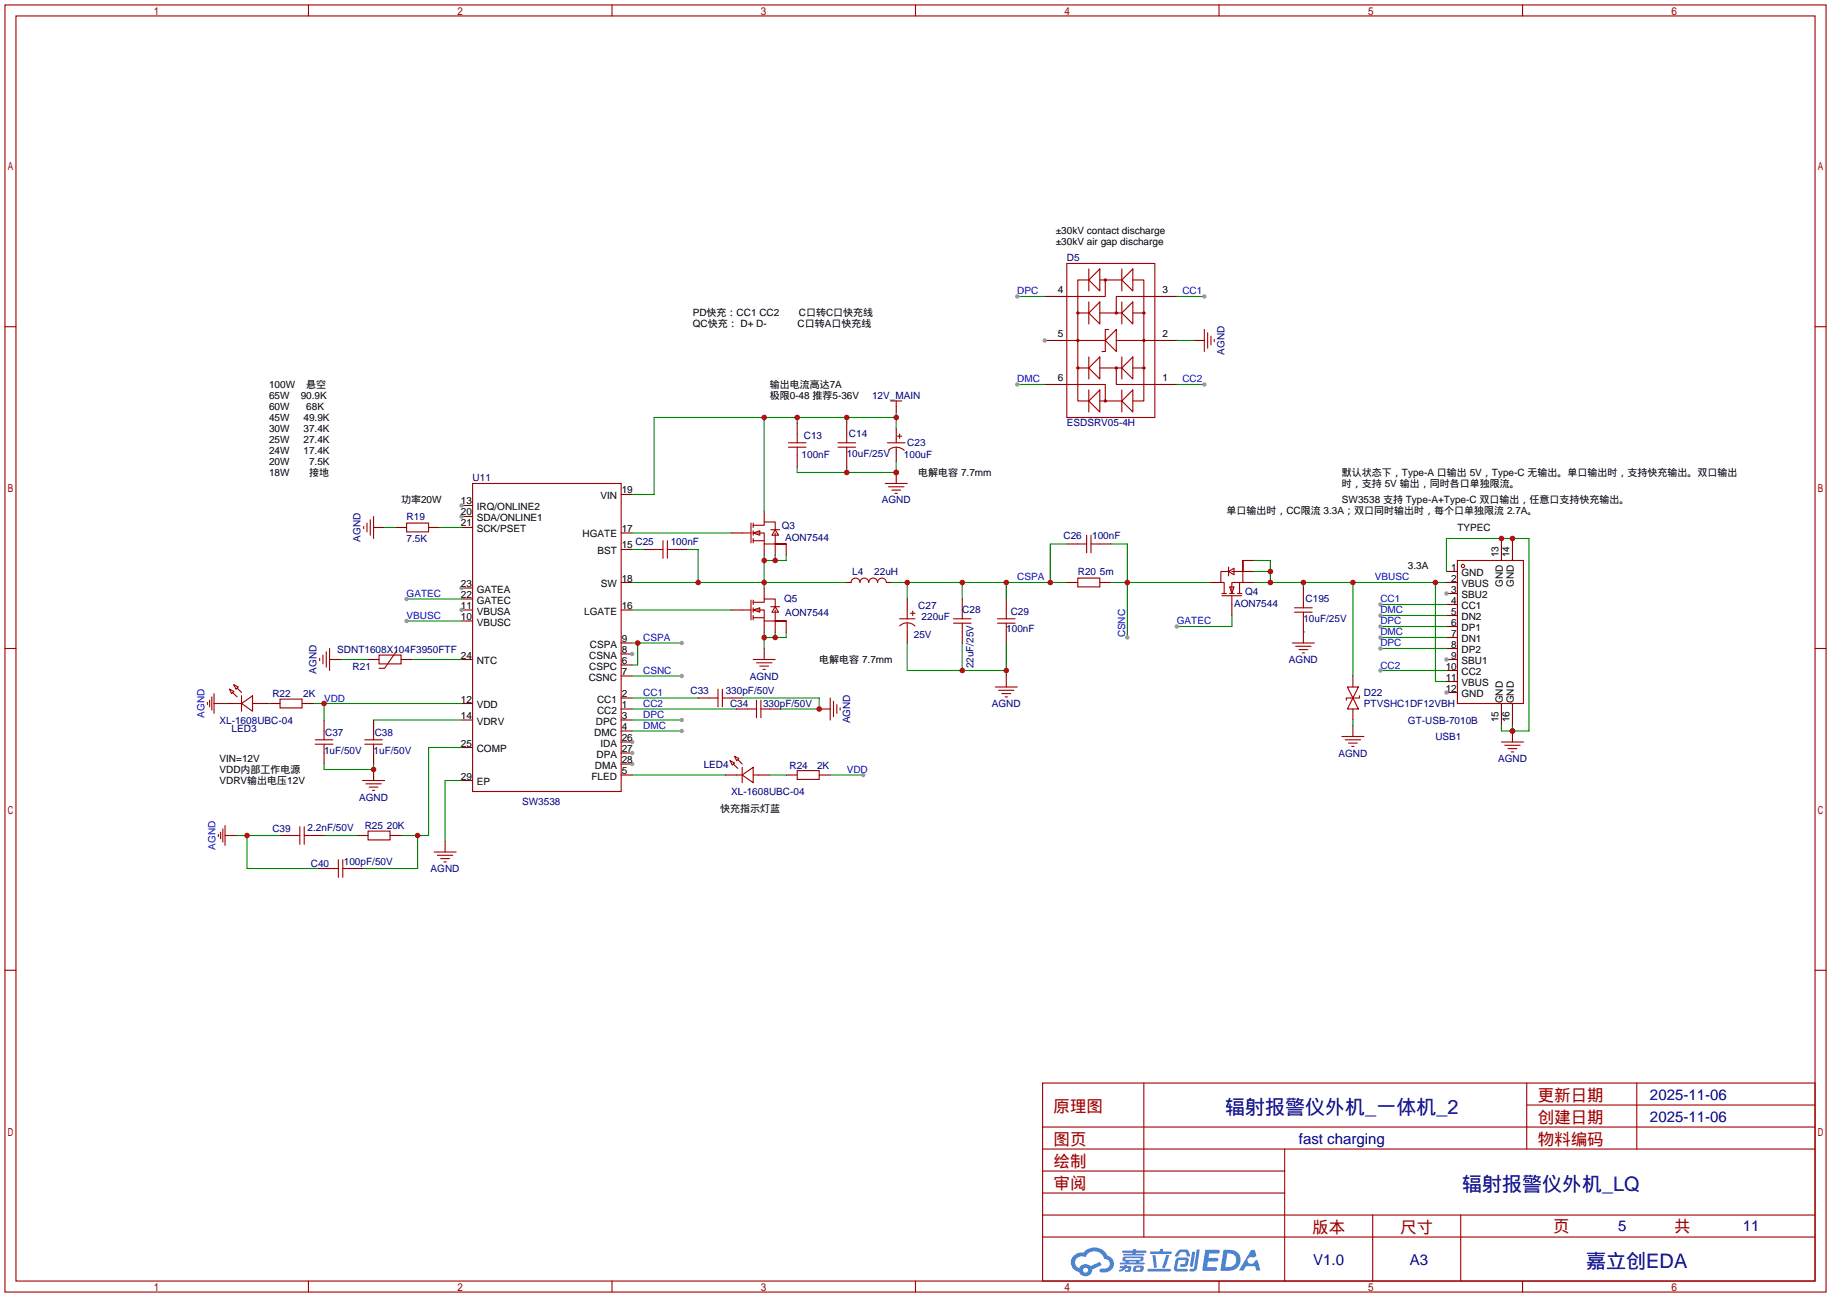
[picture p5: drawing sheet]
<svg xmlns="http://www.w3.org/2000/svg" width="423mm" height="299mm" viewBox="0 0 423 299" stroke-linecap="round" stroke-linejoin="round" font-family="sans-serif">
<g fill="none" stroke="#a10000" stroke-width=".25">
<path d="M1.1 1.1h420.4v297.2h-420.4zM3.7 3.7h415.3v292.1h-415.3zM71.2 1.1v2.6M141.3 1.1v2.6M211.3 1.1v2.6M281.4 1.1v2.6M351.5 1.1v2.6M1.1 75.4h2.6M419 75.4h2.5M1.1 149.7h2.6M419 149.7h2.5M1.1 224h2.6"/>
<path d="M419 224h2.5M240.7 250.1h178.3v45.7h-178.3zM264 250.1v35.5M352.4 250.1v15.2M352.4 255.1h66.6M377.8 250.1v15.2M240.7 270.4h55.8M240.7 265.3h178.3M240.7 275.5h55.8M240.7 260.2h178.3M296.5 265.3v30.5M71.2 295.8v2.5"/>
<path d="M141.3 295.8v2.5M211.3 295.8v2.5M240.7 285.6h178.3M240.7 280.5h178.3M281.4 295.8v2.5M316.9 280.5v15.3M337.2 280.5v15.3M351.5 295.8v2.5"/>
</g>
<g fill="#5487ff">
<path d="M278.2 288.5h2.7a.48 .48 0 0 1 .7 .5 .48 .48 0 0 1-.7 .4h-1.8l-.1 1h1.8a.43 .43 0 0 1 .4 .5 .43 .43 0 0 1-.4 .4h-2l-.2 1.3h1.7a.45 .45 0 0 1 .6 .2 .45 .45 0 0 1-.1 .6h-3.3z"/>
<path d="M288.8 288.6h.8l.4 1.4-.7 .4a.84 .84 0 0 0-1.2 .2 .84 .84 0 0 0 .3 1.2 .84 .84 0 0 0 1.2-.4l.1-.3 .6-.3 .7 2.6h-1l-.3-1h-2.1l-.6 1h-1z"/>
<path d="M275.2 289h.7l-.5 3.2a.36 .36 0 0 1-.4 .3 .36 .36 0 0 1-.3-.3z"/>
<path d="M276.2 288.5h.7l-.6 4.3a1.13 1.13 0 0 1-1.7 .6l.1-.4 .8-.1 .1-.1z"/>
<path d="M271.9 288.8l.6-.3h1.1a.77 .77 0 0 1 .8 .5l.3 1-.1 .1h-.6l-.3-.9-.2-.1h-1l-.7 1h-.6z"/>
<path d="M271.5 290.7l.5-.4h1.7a.81 .81 0 0 1 .7 .5 .81 .81 0 0 1-.2 .9 .81 .81 0 0 1-.9 .8h-.6a.32 .32 0 0 1-.3-.4 .32 .32 0 0 1 .3-.2l.8-.1 .2-.8h-1.7l-.3 1.9 2.2 .1a.32 .32 0 0 1 .3 .3 .32 .32 0 0 1-.4 .3h-2.2l-.5-.3-.1-.5z"/>
<path d="M264.9 293h5.1a.33 .33 0 0 1 .3 .3 .33 .33 0 0 1-.4 .3h-4.9l-.1-.1z"/>
<path d="M269.2 289.8h.7l-.6 2a.98 .98 0 0 1-.7 1l-.3-.3z"/>
<path d="M266 289.8h.7l.3 2.6a.34 .34 0 0 1-.3 .4 .34 .34 0 0 1-.3-.3z"/>
<path d="M265.5 288.9h2.2l.2-.5h.6l-.1 .5h1.8a.32 .32 0 0 1 .3 .4 .32 .32 0 0 1-.3 .3h-4.5l-.2-.2z"/>
<path d="M258.5 292.3h1l.1-.2h.6l-.1 .2 .9 .1 .1 .1-.1 1-1.3 .2v-.5h.7v-.4a.68 .68 0 0 0-.9 .4l-1.1 .5-.2-.4 1-.5h-.7z"/>
<path d="M259.1 288.8h2.4l.1-.4h.7l-.1 .4h2.2l.3 .2-.3 .2h-2.2l-.1 .3h1.8l.3 .2-.3 .2h-4.5l-.1-.4h2.1v-.3h-2.2l-.2-.1z"/>
<path d="M282.4 288.5l-.7 4.9h1.7a2.5 2.5 0 0 0 3-2.5 2.5 2.5 0 0 0-3.1-2.4zM283.3 289.4a1.65 1.65 0 0 1 2 1.7 1.65 1.65 0 0 1-2.1 1.5h-.4z"/>
<path d="M259.2 290.3l-.1 .8 .7 .1 .1 .3h-1.4l.1 .4h5.4l.2-.1-.2-.3h-1.1l.1-.3a.7 .7 0 0 0 .9-.2 .7 .7 0 0 0-.1-.9h-4.1zM259.8 290.5l3.5 .1-.2 .3h-3.2zM260.6 291.2h1.6l-.1 .3h-1.5z"/>
<path d="M261.7 292.4a1.05 1.05 0 0 0 0 1.2 2.91 2.91 0 0 0 2.1-.1 .98 .98 0 0 0 .1-1.2l-1.7-.1zM262.3 292.7h.8l.1 .4-.2 .2-.8-.1z"/>
<path d="M247.9 289.9a2.23 2.23 0 0 0-.6 2.3 2.23 2.23 0 0 0 1.8 1.5 1.58 1.58 0 0 0 1.7 1 1.58 1.58 0 0 0 1.3-1.6l2.2-1-.5-.8-2.1 1a1.65 1.65 0 0 0-2.6 .5 1.47 1.47 0 0 1-.7-2.1 1.47 1.47 0 0 1 2.2-.4 2.3 2.3 0 0 1 2.3-1.4 2.3 2.3 0 0 1 2 1.8 1.12 1.12 0 0 1 1.3 1 1.12 1.12 0 0 1-1.1 1.2h-.7a.45 .45 0 0 0-.6 .4 .45 .45 0 0 0 .4 .5 2.21 2.21 0 0 0 2.3-.6 2.21 2.21 0 0 0 .5-2.2 2.13 2.13 0 0 0-1.4-1.1 3.3 3.3 0 0 0-5.5-.7l-1.2 .1zM250 293.3a.6 .6 0 0 1 1.2 0 .6 .6 0 0 1-1.2 0z"/>
</g>
<path d="M191.6 178.9h7.7" fill="none" stroke="#008700" stroke-width=".25"/>
<circle cx="199.3" cy="178.9" r=".51" fill="#999"/>
<path d="M145.9 178.9h21.6" fill="none" stroke="#008700" stroke-width=".25"/>
<path d="M109.1 111.6h34.3v71.2h-34.3z" fill="none" stroke="#a10000" stroke-width=".25"/>
<path d="M143.4 153.5h2.5M143.4 156.1h2.5M143.4 151h2.5M143.4 163.7h2.5M143.4 161.2h2.5M143.4 166.2h2.5M143.4 168.8h2.5M143.4 178.9h2.5" fill="none" stroke="#870000" stroke-width=".25"/>
<circle cx="145.9" cy="151" r=".51" fill="#999"/>
<path d="M106.6 143.4h2.5M106.6 140.8h2.5M143.4 148.5h2.5" fill="none" stroke="#870000" stroke-width=".25"/>
<circle cx="106.6" cy="140.8" r=".51" fill="#999"/>
<path d="M106.6 116.7h2.5M106.6 162.4h2.5" fill="none" stroke="#870000" stroke-width=".25"/>
<circle cx="106.6" cy="116.7" r=".51" fill="#999"/>
<path d="M106.6 119.3h2.5M143.4 114.2h2.5M143.4 126.9h2.5M143.4 123.1h2.5M143.4 134.5h2.5M143.4 140.8h2.5M106.6 166.2h2.5" fill="none" stroke="#870000" stroke-width=".25"/>
<circle cx="106.6" cy="119.3" r=".51" fill="#999"/>
<path d="M106.6 121.8h2.5M106.6 138.3h2.5M106.6 135.8h2.5" fill="none" stroke="#870000" stroke-width=".25"/>
<circle cx="106.6" cy="135.8" r=".51" fill="#999"/>
<path d="M106.6 152.3h2.5M106.6 172.6h2.5M143.4 171.3h2.5" fill="none" stroke="#870000" stroke-width=".25"/>
<circle cx="145.9" cy="171.3" r=".51" fill="#999"/>
<path d="M143.4 173.9h2.5" fill="none" stroke="#870000" stroke-width=".25"/>
<circle cx="145.9" cy="173.9" r=".51" fill="#999"/>
<path d="M143.4 176.4h2.5" fill="none" stroke="#870000" stroke-width=".25"/>
<circle cx="145.9" cy="176.4" r=".51" fill="#999"/>
<path d="M76.1 152.3h2.5M54.5 192.9h.1M106.6 180.2h2.5" fill="none" stroke="#870000" stroke-width=".25"/>
<path d="M78.6 152.3h6.4M106.6 172.6h-7.7v20.3h-6.3M74.8 192.9h7.6M96.4 192.9v7.6h-12.7" fill="none" stroke="#008700" stroke-width=".25"/>
<path d="M73.8 152v.5M74.5 151.3v2M75.3 150.5v3.6M76.1 149.7v5.1M50.4 192.7v.5M50.9 192.2v1.5M51.4 191.4v3M51.9 192.9h2.6M51.9 190.6v4.6" fill="none" stroke="#a10000" stroke-width=".25"/>
<circle cx="96.4" cy="192.9" r=".63" fill="#c00"/>
<path d="M54.5 192.9h10.1M57 192.9v7.6h16.5" fill="none" stroke="#008700" stroke-width=".25"/>
<circle cx="57" cy="192.9" r=".63" fill="#c00"/>
<g fill="none" stroke="#870000" stroke-width=".25">
<path d="M176.4 118v2.5M148.5 126.9h2.5M156.1 126.9h2.5M168.8 123.1h2.5M176.4 125.6v2.5M176.4 135.8v2.5M178.9 125.6v2.5M181.5 125.6v2.5M85 152.3h2.5M92.6 152.3h2.5M168.8 140.8h2.5M176.4 143.4v2.5"/>
<path d="M178.9 143.4v2.5M181.5 143.4v2.5M74.8 166.2v2.6M74.8 173.9v2.5M86.2 166.2v2.6M86.2 173.9v2.5M64.6 192.9h2.6M72.3 192.9h2.5M82.4 192.9h2.6M90 192.9h2.6M73.5 200.5h2.6M81.2 200.5h2.5"/>
</g>
<g fill="none" stroke="#a10000" stroke-width=".25">
<path d="M151 126.9h2M153 124.8v4.1M154.1 126.9h2M154.1 124.8v4.1M171.3 123.1h2.1M173.4 120.8v4.5M173.4 138.6v4.5M173.9 123.1h2.5v2.5h5.1h-2.6v-2.5M173.9 121.3h2.5v-.8h2.5v2.1M173.9 123.1l1.5-.5v1zM173.9 139.1h2.5v-.8h2.5v2M173.9 120.8v1"/>
<path d="M173.9 122.6v1M173.9 124.3v1M173.9 138.6v1M173.9 124.8h2.5M177.9 122.3h2.1M178.9 122.3l.8 1.3h-1.5zM87.5 151.3h5.1v2h-5.1zM91.6 150.2l-2.8 4.1h-1.3M171.3 140.8h2.1M173.9 140.8h2.5v2.6h5.1h-2.6v-2.6M173.9 140.8l1.5-.5v1.1zM173.9 140.3v1.1"/>
<path d="M173.9 142.1v1M173.9 142.6h2.5M177.9 140.1h2.1M178.9 140.1l.8 1.3h-1.5zM72.8 171.8h4M72.8 170.8h4M74.8 168.8v2M74.8 171.8v2.1M84.2 171.8h4.1M84.2 170.8h4.1M86.2 168.8v2M86.2 171.8v2.1"/>
<path d="M67.2 192.9h2M69.2 190.9v4M70.2 192.9h2.1M70.2 190.9v4M78.1 198.5v4.1M79.1 198.5v4.1M85 191.9h5v2h-5zM76.1 200.5h2M79.1 200.5h2.1"/>
</g>
<path d="M145.9 126.9h2.6M72.3 162.4h34.3M74.8 162.4v3.8" fill="none" stroke="#008700" stroke-width=".25"/>
<circle cx="74.8" cy="162.4" r=".63" fill="#c00"/>
<path d="M74.8 176.4v1.3h11.4v-1.3M86.2 166.2h20.4" fill="none" stroke="#008700" stroke-width=".25"/>
<path d="M86.2 177.7v2.5" fill="none" stroke="#870000" stroke-width=".25"/>
<path d="M83.7 180.2h5.1M84.5 181h3.5M85.2 181.7h2M86 182.5h.5" fill="none" stroke="#a10000" stroke-width=".25"/>
<circle cx="86.2" cy="177.7" r=".63" fill="#c00"/>
<g fill="none" stroke="#a10000" stroke-width=".25">
<path d="M182 102.2h4.1M182 103.3h4.1M184 100.2v2M184 103.3v2M204.9 102.2h4M205.2 103.9a2.74 2.74 0 0 1 3.5 .1M206.9 101.5v.7M206.9 103.3v.7M207.1 100.7h1.1M207.6 100.2v1M248.8 133.5h5.1v2h-5.1zM248.8 125.6h2"/>
<path d="M250.8 123.6v4M251.8 123.6v4M251.8 125.6h2.1M282.1 137h1M282.1 137.5h4.5M283.6 130.9v2.1M283.6 132l1.3-.8v1.5zM283.8 132h-2v2.5h.8v2.5M283.8 135.5h1.1l-.5 1.5zM283.8 137h1.1M284.4 132h2.5v-2.6v5.1h-2.5v2.5M284.4 137.5v2.1"/>
<path d="M285.6 137h1M286.1 134.5v2.5M207.6 142.9h3.6M207.7 144.5a2.54 2.54 0 0 1 3.5 0M209.4 140.8v2.1M209.4 143.9v2M210.2 141.6h1M210.7 141.1v1M220.1 142.9h4.1M220.1 143.9h4.1M222.1 140.8v2.1M222.1 143.9v2"/>
<path d="M230.3 142.9h4M230.3 143.9h4M232.3 140.8v2.1M232.3 143.9v2"/>
</g>
<g fill="none" stroke="#870000" stroke-width=".25">
<path d="M184 97.7v2.5M206.9 98.9v2.6M184 105.3v2.5M206.9 104v2.6M209.4 138.3v2.5M222.1 138.3v2.5M232.3 138.3v2.5M246.3 134.5h2.5M246.3 125.6h2.5M253.9 134.5h2.5M253.9 125.6h2.5M279.3 134.5h2.5"/>
<path d="M284.4 139.6v2.5M286.9 134.5h2.5M286.9 132h2.5M286.9 129.4h2.5M209.4 145.9v2.6M222.1 145.9v2.6M232.3 145.9v2.6"/>
</g>
<path d="M176.4 96.4v21.6M184 96.4v1.3M195.5 96.4v1.3M206.9 96.4h-55.9v17.8h-5.1M206.9 95.1v3.8" fill="none" stroke="#008700" stroke-width=".25"/>
<g fill="#c00">
<circle cx="206.9" cy="96.4" r=".63"/>
<circle cx="195.5" cy="96.4" r=".63"/>
<circle cx="184" cy="96.4" r=".63"/>
<circle cx="176.4" cy="96.4" r=".63"/>
</g>
<path d="M195.5 107.8v1.3M206.9 106.6v2.5h-22.9v-1.3" fill="none" stroke="#008700" stroke-width=".25"/>
<g fill="#c00">
<circle cx="195.5" cy="109.1" r=".63"/>
<circle cx="206.9" cy="109.1" r=".63"/>
</g>
<path d="M206.9 109.1v2.5" fill="none" stroke="#870000" stroke-width=".25"/>
<circle cx="206.9" cy="109.1" r=".63" fill="#c00"/>
<path d="M204.3 111.6h5.1M205.1 112.4h3.6M205.9 113.2h2M206.6 113.9h.5" fill="none" stroke="#a10000" stroke-width=".25"/>
<path d="M145.9 123.1h22.9M145.9 134.5h49.6M158.6 126.9h2.6v7.6M176.4 128.1v7.7M178.9 128.1v1.3M181.5 128.1v1.3h-5.1" fill="none" stroke="#008700" stroke-width=".25"/>
<g fill="#c00">
<circle cx="178.9" cy="129.4" r=".63"/>
<circle cx="176.4" cy="129.4" r=".63"/>
<circle cx="176.4" cy="134.5" r=".63"/>
<circle cx="161.2" cy="134.5" r=".63"/>
</g>
<path d="M145.9 140.8h22.9M176.4 145.9v3.8M178.9 145.9v1.3M181.5 145.9v1.3h-5.1" fill="none" stroke="#008700" stroke-width=".25"/>
<g fill="#c00">
<circle cx="178.9" cy="147.2" r=".63"/>
<circle cx="176.4" cy="147.2" r=".63"/>
</g>
<path d="M176.4 149.7v2.6" fill="none" stroke="#870000" stroke-width=".25"/>
<path d="M173.9 152.3h5M174.6 153h3.6M175.4 153.8h2M176.1 154.6h.6" fill="none" stroke="#a10000" stroke-width=".25"/>
<path d="M209.4 148.5v6.3h22.9M222.1 148.5v6.3M232.3 148.5v7.6" fill="none" stroke="#008700" stroke-width=".25"/>
<g fill="#c00">
<circle cx="222.1" cy="154.8" r=".63"/>
<circle cx="232.3" cy="154.8" r=".63"/>
</g>
<path d="M232.3 156.1v2.5" fill="none" stroke="#870000" stroke-width=".25"/>
<path d="M229.7 158.6h5.1M230.5 159.4h3.6M231.3 160.1h2M232 160.9h.5" fill="none" stroke="#a10000" stroke-width=".25"/>
<path d="M256.4 134.5h22.9M256.4 125.6h3.8v21.6" fill="none" stroke="#008700" stroke-width=".25"/>
<circle cx="260.2" cy="134.5" r=".63" fill="#c00"/>
<circle cx="260.2" cy="147.2" r=".51" fill="#999"/>
<path d="M205.6 134.5h40.7M209.4 134.5v3.8M222.1 134.5v3.8M232.3 134.5v3.8M246.3 125.6h-3.9v8.9" fill="none" stroke="#008700" stroke-width=".25"/>
<g fill="#c00">
<circle cx="232.3" cy="134.5" r=".63"/>
<circle cx="222.1" cy="134.5" r=".63"/>
<circle cx="209.4" cy="134.5" r=".63"/>
<circle cx="242.4" cy="134.5" r=".63"/>
</g>
<path d="M284.4 142.1v2.6h-12.7" fill="none" stroke="#008700" stroke-width=".25"/>
<circle cx="271.7" cy="144.7" r=".51" fill="#999"/>
<path d="M93.9 138.3h12.7" fill="none" stroke="#008700" stroke-width=".25"/>
<circle cx="93.9" cy="138.3" r=".51" fill="#999"/>
<path d="M93.9 143.4h12.7" fill="none" stroke="#008700" stroke-width=".25"/>
<circle cx="93.9" cy="143.4" r=".51" fill="#999"/>
<path d="M145.9 148.5h11.5M147.2 148.5v5h-1.3" fill="none" stroke="#008700" stroke-width=".25"/>
<circle cx="147.2" cy="148.5" r=".63" fill="#c00"/>
<circle cx="157.4" cy="148.5" r=".51" fill="#999"/>
<path d="M145.9 156.1h11.5" fill="none" stroke="#008700" stroke-width=".25"/>
<circle cx="157.4" cy="156.1" r=".51" fill="#999"/>
<path d="M195.5 97.7v2.5M195.5 105.3v2.5" fill="none" stroke="#870000" stroke-width=".25"/>
<path d="M193.4 103.3h4.1M193.4 102.2h4.1M195.5 100.2v2M195.5 103.3v2" fill="none" stroke="#a10000" stroke-width=".25"/>
<path d="M289.4 134.5h44.5M289.4 129.4h3.8v5.1M289.4 132h3.8M300.9 134.5v1.3M312.3 134.5v21.6M331.3 134.5v22.9h2.6" fill="none" stroke="#008700" stroke-width=".25"/>
<g fill="#c00">
<circle cx="293.2" cy="134.5" r=".63"/>
<circle cx="293.2" cy="132" r=".63"/>
<circle cx="300.9" cy="134.5" r=".63"/>
<circle cx="312.3" cy="134.5" r=".63"/>
<circle cx="331.3" cy="134.5" r=".63"/>
</g>
<g fill="none" stroke="#870000" stroke-width=".25">
<path d="M86.2 121.8h2.6M91.3 121.8h2.6M98.9 121.8h2.6M300.9 145.9v2.6M51.9 162.4h.1M51.9 162.4h2.6M59.6 162.4h5M69.7 162.4h2.6M161.2 161.2h2.5M167.5 178.9h2.6M168.8 161.2h2.5M170.1 163.7h2.5"/>
<path d="M175.1 178.9h2.6M177.7 163.7h2.5M181.5 178.9h2.5M189.1 178.9h2.5M189.1 163.7h2.5M102.7 194.2v2.5"/>
</g>
<g fill="none" stroke="#a10000" stroke-width=".25">
<path d="M86.2 119.3v5M83.9 121.5v.5M84.7 120.8v2M85.5 120v3.6M93.9 120.8h5v2h-5zM53 159.1l1 .5-.5 .5zM53.7 159.9l1 1M54 158.1l1 .5-.5 .5zM54.7 158.9l1.1 1M165.7 159.1v4.1M166.8 159.1v4.1M298.3 148.5h5.1"/>
<path d="M299.1 149.2h3.5M299.8 150h2.1M300.6 150.7h.5M47.9 162.2v.5M48.4 161.7v1.5M48.9 160.9v3.1M49.4 162.4h2.5M49.4 160.1v4.6M54.5 162.4h1.3M55.8 162.4l2.5-1.7v3.5zM55.8 160.7v3.5M58.3 162.4h1.3"/>
<path d="M64.6 161.4h5.1v2h-5.1zM163.7 161.2h2M166.8 161.2h2M168.5 175.6l1 .5-.5 .6zM169.3 176.4l1 1M169.5 174.6l1.1 .5-.5 .5zM170.1 178.9h1.2M170.3 175.4l1 1M171.3 178.9l2.6-1.7v3.5zM171.3 177.2v3.5M172.6 163.7h2M173.9 178.9h1.2"/>
<path d="M174.6 161.7v4M175.6 163.7h2.1M175.6 161.7v4M184 177.9h5.1v2.1h-5.1zM100.2 196.7h5.1M101 197.5h3.5M101.7 198.2h2.1M102.5 199h.5"/>
</g>
<path d="M88.8 121.8h2.5M101.5 121.8h5.1M95.1 152.3h11.5M51.9 162.4h.1M62.1 162.4h.1M145.9 161.2h15.3M145.9 163.7h24.2M171.3 161.2h17.8v2.5h-8.9M177.7 178.9h3.8M106.6 180.2h-3.9v14" fill="none" stroke="#008700" stroke-width=".25"/>
<circle cx="189.1" cy="163.7" r=".63" fill="#c00"/>
<path d="M246.3 60.8h20.3v35.6h-20.3zM278 76.1v5.1M278.8 76.8v3.6M279.5 77.6v2M280.3 78.4v.5M191.6 161.2v5M192.4 161.9v3.6M193.2 162.7v2M193.9 163.4v.6" fill="none" stroke="#a10000" stroke-width=".25"/>
<path d="M241.2 78.6h5.1M275.5 78.6h2.5M241.2 88.8h5.1" fill="none" stroke="#870000" stroke-width=".25"/>
<circle cx="241.2" cy="78.6" r=".51" fill="#999"/>
<path d="M241.2 68.5h5.1M266.6 68.5h5.1M266.6 78.6h5.1M206.9 93.9v1.2M266.6 88.8h5.1M195.5 134.5h1M204.6 134.5h1M333.9 134.5h2.5M333.9 132h2.5M333.9 137h2.5" fill="none" stroke="#870000" stroke-width=".25"/>
<g fill="none" stroke="#a10000" stroke-width=".25">
<path d="M246.3 78.6h8.8M248.8 72.3h2.5M251.3 64.6h-2.5v28h2.5M251.3 64.6l2.6-2.5v5.1zM251.3 72.3l2.6-2.6v5.1zM251.3 62.1v5.1M251.3 69.7v5.1M253.9 72.3h5.1M253.9 64.6h5.1M255.1 78.6l2.6-2.5v5.1zM255.1 64.6v3.9h-8.8M255.9 76.1h-.8v5.1h-.7"/>
<path d="M257.7 78.6h8.9M259 64.6l2.5-2.5v5.1zM259 72.3l2.5-2.6v5.1zM259 62.1v5.1M259 69.7v5.1M261.5 64.6h2.5v28h-2.5M261.5 72.3h2.5M266.6 68.5h-8.9v3.8M205.6 92.6h2.6M206.9 92.6v1.3M246.3 88.8h8.8v3.8M248.8 85h2.5"/>
<path d="M251.3 92.6l2.6-2.6v5.1zM251.3 85l2.6-2.6v5.1zM251.3 82.4v5.1M251.3 90v5.1M253.9 85h5.1M253.9 92.6h5.1M257.7 85v3.8h8.9M259 92.6l2.5-2.6v5.1zM259 85l2.5-2.6v5.1zM259 82.4v5.1M259 90v5.1M261.5 85h2.5"/>
<path d="M196.5 134.5a1.02 1.02 0 0 1 1-1 1.02 1.02 0 0 1 1 1M198.5 134.5a1.02 1.02 0 0 1 1-1 1.02 1.02 0 0 1 1 1M200.5 134.5a1.02 1.02 0 0 1 1.1-1 1.02 1.02 0 0 1 1 1M202.6 134.5a1.02 1.02 0 0 1 1-1 1.02 1.02 0 0 1 1 1M336.4 129.4h15.3v33h-15.3z"/>
<circle cx="248.8" cy="72.3" r=".25"/>
<circle cx="248.8" cy="78.6" r=".25"/>
<circle cx="255.1" cy="64.6" r=".25"/>
<circle cx="257.7" cy="72.3" r=".25"/>
<circle cx="264" cy="78.6" r=".25"/>
<circle cx="264" cy="72.3" r=".25"/>
<circle cx="248.8" cy="85" r=".25"/>
<circle cx="255.1" cy="92.6" r=".25"/>
<circle cx="257.7" cy="85" r=".25"/>
<circle cx="264" cy="85" r=".25"/>
<circle cx="337.7" cy="130.7" r=".38"/>
</g>
<path d="M271.7 78.6h3.8" fill="none" stroke="#008700" stroke-width=".25"/>
<circle cx="333.9" cy="137" r=".51" fill="#999"/>
<path d="M333.9 139.6h2.5M333.9 142.1h2.5M333.9 144.7h2.5M333.9 147.2h2.5M333.9 149.7h2.5M333.9 152.3h2.5" fill="none" stroke="#870000" stroke-width=".25"/>
<circle cx="333.9" cy="152.3" r=".51" fill="#999"/>
<path d="M333.9 154.8h2.5M333.9 157.4h2.5M333.9 159.9h2.5" fill="none" stroke="#870000" stroke-width=".25"/>
<circle cx="333.9" cy="159.9" r=".51" fill="#999"/>
<path d="M346.6 124.3v5.1M349.1 124.3v5.1M346.6 162.4v5.1M349.1 162.4v5.1" fill="none" stroke="#870000" stroke-width=".25"/>
<path d="M333.9 132v-7.7h19v44.5h-6.3v-1.3M349.1 167.5v1.3" fill="none" stroke="#008700" stroke-width=".25"/>
<g fill="#c00">
<circle cx="349.1" cy="168.8" r=".63"/>
<circle cx="349.1" cy="124.3" r=".63"/>
<circle cx="346.6" cy="124.3" r=".63"/>
</g>
<path d="M349.1 168.8v2.5" fill="none" stroke="#870000" stroke-width=".25"/>
<circle cx="349.1" cy="168.8" r=".63" fill="#c00"/>
<path d="M346.6 171.3h5.1M347.3 172.1h3.6M348.1 172.8h2M348.9 173.6h.5" fill="none" stroke="#a10000" stroke-width=".25"/>
<path d="M318.6 139.6h15.3" fill="none" stroke="#008700" stroke-width=".25"/>
<circle cx="318.6" cy="139.6" r=".51" fill="#999"/>
<path d="M318.6 154.8h15.3" fill="none" stroke="#008700" stroke-width=".25"/>
<circle cx="318.6" cy="154.8" r=".51" fill="#999"/>
<path d="M300.9 135.8v2.5M300.9 143.4v2.5" fill="none" stroke="#870000" stroke-width=".25"/>
<path d="M300.9 138.3v2M298.8 141.4h4.1M298.8 140.3h4.1M300.9 141.4v2" fill="none" stroke="#a10000" stroke-width=".25"/>
<path d="M271.7 68.5h6.3M300.9 145.9h.1" fill="none" stroke="#008700" stroke-width=".25"/>
<circle cx="278" cy="68.5" r=".51" fill="#999"/>
<path d="M318.6 147.2h15.3" fill="none" stroke="#008700" stroke-width=".25"/>
<circle cx="318.6" cy="147.2" r=".51" fill="#999"/>
<path d="M318.6 142.1h15.3" fill="none" stroke="#008700" stroke-width=".25"/>
<circle cx="318.6" cy="142.1" r=".51" fill="#999"/>
<path d="M145.9 168.8h11.5" fill="none" stroke="#008700" stroke-width=".25"/>
<circle cx="157.4" cy="168.8" r=".51" fill="#999"/>
<path d="M271.7 88.8h6.3" fill="none" stroke="#008700" stroke-width=".25"/>
<circle cx="278" cy="88.8" r=".51" fill="#999"/>
<path d="M318.6 149.7h15.3" fill="none" stroke="#008700" stroke-width=".25"/>
<circle cx="318.6" cy="149.7" r=".51" fill="#999"/>
<path d="M318.6 144.7h15.3" fill="none" stroke="#008700" stroke-width=".25"/>
<circle cx="318.6" cy="144.7" r=".51" fill="#999"/>
<path d="M145.9 166.2h11.5" fill="none" stroke="#008700" stroke-width=".25"/>
<circle cx="157.4" cy="166.2" r=".51" fill="#999"/>
<path d="M234.8 88.8h6.4" fill="none" stroke="#008700" stroke-width=".25"/>
<circle cx="234.8" cy="88.8" r=".51" fill="#999"/>
<path d="M234.8 68.5h6.4" fill="none" stroke="#008700" stroke-width=".25"/>
<circle cx="234.8" cy="68.5" r=".51" fill="#999"/>
<path d="M312.3 156.1v2.5M312.3 163.7v2.5M312.3 167.5v2.6" fill="none" stroke="#870000" stroke-width=".25"/>
<path d="M311 158.6h2.6l-1.3 2.6zM309.8 170.1h5M310.5 170.8h3.6M311.3 171.6h2M312 172.3h.5M312.3 161.2l1.3 2.5h-2.6zM313.8 160.7v.5h-3v.5" fill="none" stroke="#a10000" stroke-width=".25"/>
<path d="M312.3 166.2v1.3" fill="none" stroke="#008700" stroke-width=".25"/>
<g font-size="4.6" fill="#000080">
<text x="282.8" y="257.2">辐射报警仪外机_一体机_2</text>
<text x="337.5" y="275">辐射报警仪外机_LQ</text>
<text x="366.2" y="292.8">嘉立创EDA</text>
</g>
<g font-size="3.8" fill="#a00000">
<text x="243.2" y="256.8">原理图</text>
<text x="355" y="254.3">更新日期</text>
<text x="355" y="259.3">创建日期</text>
<text x="243.2" y="269.5">绘制</text>
<text x="243.2" y="264.4">图页</text>
<text x="355" y="264.4">物料编码</text>
<text x="243.2" y="274.6">审阅</text>
<text x="302.9" y="284.7">版本</text>
<text x="323.2" y="284.7">尺寸</text>
<text x="358.5" y="284.5">页</text>
<text x="386.5" y="284.5">共</text>
</g>
<g font-size="3.5" fill="#000080">
<text x="380.9" y="254">2025-11-06</text>
<text x="380.9" y="259.1">2025-11-06</text>
<text x="299.8" y="264.2">fast charging</text>
<text x="373.6" y="284.3">5</text>
<text x="402.3" y="284.3">11</text>
<text x="303.1" y="292.1">V1.0</text>
<text x="325.4" y="292.1">A3</text>
</g>
<g font-size="2.3">
<text x="243.7" y="54">±30kV contact discharge</text>
<text x="243.7" y="56.6">±30kV air gap discharge</text>
<text x="244.2" y="67.7">4</text>
<text x="268.3" y="67.7">3</text>
<text x="159.9" y="73.1">PD快充：CC1 CC2</text>
<text x="159.9" y="75.6">QC快充： D+ D-</text>
<text x="184.1" y="75.6">C口转A口快充线</text>
<text x="184.4" y="73.1">C口转C口快充线</text>
<text x="244.2" y="77.9">5</text>
<text x="268.3" y="77.9">2</text>
<text x="62.1" y="89.6">100W</text>
<text x="70.7" y="89.6">悬空</text>
<text x="177.7" y="89.6">输出电流高达7A</text>
<text x="244.2" y="88.1">6</text>
<text x="268.3" y="88.1">1</text>
<text x="62.1" y="92.1">65W</text>
<text x="62.1" y="94.7">60W</text>
<text x="69.4" y="92.1">90.9K</text>
<text x="70.7" y="94.7">68K</text>
<text x="177.7" y="92.1">极限0-48 推荐5-36V</text>
<text x="62.1" y="97.2">45W</text>
<text x="62.1" y="99.7">30W</text>
<text x="70.1" y="97.2">49.9K</text>
<text x="70.1" y="99.7">37.4K</text>
<text x="62.1" y="102.3">25W</text>
<text x="62.1" y="104.8">24W</text>
<text x="62.1" y="107.4">20W</text>
<text x="70.1" y="102.3">27.4K</text>
<text x="70.1" y="104.8">17.4K</text>
<text x="71.3" y="107.4">7.5K</text>
<text x="62.1" y="109.9">18W</text>
<text x="71.3" y="109.9">接地</text>
<text x="143.5" y="113.9">19</text>
<text x="212" y="109.9">电解电容 7.7mm</text>
<text x="309.8" y="109.9">默认状态下，Type-A 口输出 5V，Type-C 无输出。单口输出时，支持快充输出。双口输出</text>
<text x="309.8" y="112.4">时，支持 5V 输出，同时各口单独限流。</text>
<text x="92.6" y="116.3">功率20W</text>
<text x="106.4" y="116.5">13</text>
<text x="106.4" y="119">20</text>
<text x="110" y="117.8">IRQ/ONLINE2</text>
<text x="138.6" y="115.2">VIN</text>
<text x="283.1" y="118.8">单口输出时，CC限流 3.3A；双口同时输出时，每个口单独限流 2.7A。</text>
<text x="309.8" y="116.3">SW3538 支持 Type-A+Type-C 双口输出，任意口支持快充输出。</text>
<text x="106.4" y="121.6">21</text>
<text x="110" y="120.3">SDA/ONLINE1</text>
<text x="110" y="122.8">SCK/PSET</text>
<text x="134.5" y="124.1">HGATE</text>
<text x="143.5" y="122.8">17</text>
<text x="336.4" y="122.6">TYPEC</text>
<text x="138" y="127.9">BST</text>
<text x="143.5" y="126.6">15</text>
<text x="325" y="131.5">3.3A</text>
<text x="335" y="131.7">1</text>
<text x="345.9" y="128.6" transform="rotate(-90 345.9 128.6)">13</text>
<text x="348.4" y="128.6" transform="rotate(-90 348.4 128.6)">14</text>
<text x="106.4" y="135.5">23</text>
<text x="110" y="136.8">GATEA</text>
<text x="138.7" y="135.5">SW</text>
<text x="143.5" y="134.3">18</text>
<text x="335" y="134.3">2</text>
<text x="335" y="136.8">3</text>
<text x="337.4" y="133">GND</text>
<text x="337.4" y="135.5">VBUS</text>
<text x="346.9" y="135.5" transform="rotate(-90 346.9 135.5)">GND</text>
<text x="349.4" y="135.5" transform="rotate(-90 349.4 135.5)">GND</text>
<text x="106.4" y="143.2">10</text>
<text x="106.4" y="140.6">11</text>
<text x="106.4" y="138.1">22</text>
<text x="110" y="141.9">VBUSA</text>
<text x="110" y="139.3">GATEC</text>
<text x="134.9" y="141.9">LGATE</text>
<text x="143.5" y="140.6">16</text>
<text x="335" y="139.3">4</text>
<text x="335" y="141.9">5</text>
<text x="337.4" y="138.1">SBU2</text>
<text x="337.4" y="140.6">CC1</text>
<text x="337.4" y="143.2">DN2</text>
<text x="110" y="144.4">VBUSC</text>
<text x="136.2" y="149.5">CSPA</text>
<text x="143.5" y="148.2">9</text>
<text x="335" y="144.4">6</text>
<text x="335" y="147">7</text>
<text x="335" y="149.5">8</text>
<text x="337.4" y="145.7">DP1</text>
<text x="337.4" y="148.2">DN1</text>
<text x="106.4" y="152">24</text>
<text x="110" y="153.3">NTC</text>
<text x="136" y="154.6">CSPC</text>
<text x="136" y="152">CSNA</text>
<text x="143.5" y="153.3">6</text>
<text x="143.5" y="155.9">7</text>
<text x="143.5" y="150.8">8</text>
<text x="189.1" y="153.1">电解电容 7.7mm</text>
<text x="333.7" y="154.6">10</text>
<text x="335" y="152">9</text>
<text x="337.4" y="150.8">DP2</text>
<text x="337.4" y="153.3">SBU1</text>
<text x="337.4" y="155.9">CC2</text>
<text x="135.9" y="157.1">CSNC</text>
<text x="143.5" y="160.9">2</text>
<text x="333.7" y="157.1">11</text>
<text x="333.7" y="159.7">12</text>
<text x="337.4" y="158.4">VBUS</text>
<text x="337.4" y="160.9">GND</text>
<text x="106.4" y="162.2">12</text>
<text x="106.4" y="166">14</text>
<text x="110" y="163.5">VDD</text>
<text x="110" y="167.3">VDRV</text>
<text x="137.6" y="167.3">DPC</text>
<text x="137.8" y="164.7">CC2</text>
<text x="137.8" y="162.2">CC1</text>
<text x="143.5" y="163.5">1</text>
<text x="143.5" y="166">3</text>
<text x="345.9" y="166.8" transform="rotate(-90 345.9 166.8)">15</text>
<text x="346.9" y="162.4" transform="rotate(-90 346.9 162.4)">GND</text>
<text x="348.4" y="166.8" transform="rotate(-90 348.4 166.8)">16</text>
<text x="349.4" y="162.4" transform="rotate(-90 349.4 162.4)">GND</text>
<text x="106.4" y="172.4">25</text>
<text x="110" y="173.6">COMP</text>
<text x="137.2" y="169.8">DMC</text>
<text x="138.6" y="172.4">IDA</text>
<text x="143.5" y="168.6">4</text>
<text x="143.5" y="171.1">26</text>
<text x="143.5" y="173.6">27</text>
<text x="50.7" y="175.9">VIN=12V</text>
<text x="50.7" y="178.5">VDD内部工作电源</text>
<text x="106.4" y="180">29</text>
<text x="136.5" y="180">FLED</text>
<text x="137.3" y="177.4">DMA</text>
<text x="137.7" y="174.9">DPA</text>
<text x="143.5" y="178.7">5</text>
<text x="143.5" y="176.2">28</text>
<text x="50.7" y="181">VDRV输出电压12V</text>
<text x="110" y="181.3">EP</text>
<text x="166.2" y="187.4">快充指示灯蓝</text>
</g>
<g font-size="2.3" fill="#000080">
<text x="246.3" y="60.4">D5</text>
<text x="282.6" y="81.9" transform="rotate(-90 282.6 81.9)">AGND</text>
<text x="201.3" y="92.1">12V_MAIN</text>
<text x="185.5" y="101.3">C13</text>
<text x="196" y="101">C14</text>
<text x="246.3" y="98.5">ESDSRV05-4H</text>
<text x="185" y="105.8">100nF</text>
<text x="195.5" y="105.6">10uF/25V</text>
<text x="208.7" y="105.8">100uF</text>
<text x="209.4" y="103">C23</text>
<text x="109.1" y="111.2">U11</text>
<text x="203.5" y="116.3">AGND</text>
<text x="83.2" y="125.1" transform="rotate(-90 83.2 125.1)">AGND</text>
<text x="93.9" y="120.1">R19</text>
<text x="93.9" y="125.1">7.5K</text>
<text x="146.7" y="125.9">C25</text>
<text x="154.8" y="125.9">100nF</text>
<text x="180.5" y="122.1">Q3</text>
<text x="181.2" y="124.9">AON7544</text>
<text x="245.5" y="124.4">C26</text>
<text x="252.1" y="124.4">100nF</text>
<text x="196.7" y="132.8">L4</text>
<text x="201.8" y="132.8">22uH</text>
<text x="248.8" y="132.8">R20</text>
<text x="253.9" y="132.8">5m</text>
<text x="287.4" y="137.3">Q4</text>
<text x="181" y="139.1">Q5</text>
<text x="181.2" y="142.2">AON7544</text>
<text x="212" y="140.6">C27</text>
<text x="212.7" y="143.2">220uF</text>
<text x="222.1" y="141.7">C28</text>
<text x="233.3" y="141.9">C29</text>
<text x="284.9" y="140.1">AON7544</text>
<text x="300.9" y="143.7">10uF/25V</text>
<text x="301.4" y="139.1">C195</text>
<text x="210.9" y="147.2">25V</text>
<text x="232.3" y="146">100nF</text>
<text x="73.1" y="155.6" transform="rotate(-90 73.1 155.6)">AGND</text>
<text x="77.9" y="150.8">SDNT1608X104F3950FTF</text>
<text x="81.4" y="154.6">R21</text>
<text x="224.7" y="154.3" transform="rotate(-90 224.7 154.3)">22uF/25V</text>
<text x="297.5" y="153.1">AGND</text>
<text x="62.9" y="161">R22</text>
<text x="70" y="161">2K</text>
<text x="159.4" y="160.2">C33</text>
<text x="167.5" y="160.2">330pF/50V</text>
<text x="173.1" y="156.9">AGND</text>
<text x="314.8" y="160.7">D22</text>
<text x="50.7" y="167.1">XL-1608UBC-04</text>
<text x="168.5" y="163.2">C34</text>
<text x="176.1" y="163.2">330pF/50V</text>
<text x="196.3" y="167" transform="rotate(-90 196.3 167)">AGND</text>
<text x="228.9" y="163.2">AGND</text>
<text x="314.8" y="163.2">PTVSHC1DF12VBH</text>
<text x="325" y="167.1">GT-USB-7010B</text>
<text x="53.5" y="169.1">LED3</text>
<text x="75.1" y="169.8">C37</text>
<text x="86.5" y="169.8">C38</text>
<text x="331.3" y="170.9">USB1</text>
<text x="74.8" y="174.2">1uF/50V</text>
<text x="86.2" y="174.2">1uF/50V</text>
<text x="162.4" y="177.2">LED4</text>
<text x="182.2" y="177.5">R24</text>
<text x="188.6" y="177.5">2K</text>
<text x="309" y="174.7">AGND</text>
<text x="345.8" y="175.9">AGND</text>
<text x="82.9" y="184.8">AGND</text>
<text x="120.5" y="185.8">SW3538</text>
<text x="168.8" y="183.6">XL-1608UBC-04</text>
<text x="71" y="191.9">2.2nF/50V</text>
<text x="84.2" y="191.4">R25</text>
<text x="89.3" y="191.4">20K</text>
<text x="62.9" y="192.2">C39</text>
<text x="71.8" y="200.1">C40</text>
<text x="79.4" y="199.8">100pF/50V</text>
<text x="99.4" y="201.3">AGND</text>
</g>
<g font-size="2.3" fill="#00f">
<text x="234.8" y="68">DPC</text>
<text x="272.9" y="68">CC1</text>
<text x="234.8" y="88.3">DMC</text>
<text x="272.9" y="88.3">CC2</text>
<text x="93.9" y="137.8">GATEC</text>
<text x="234.8" y="134">CSPA</text>
<text x="317.4" y="134">VBUSC</text>
<text x="93.9" y="142.9">VBUSC</text>
<text x="318.6" y="139.1">CC1</text>
<text x="318.6" y="141.7">DMC</text>
<text x="148.5" y="148">CSPA</text>
<text x="259.8" y="147.2" transform="rotate(-90 259.8 147.2)">CSNC</text>
<text x="271.7" y="144.2">GATEC</text>
<text x="318.6" y="146.7">DMC</text>
<text x="318.6" y="149.3">DPC</text>
<text x="318.6" y="144.2">DPC</text>
<text x="148.5" y="155.6">CSNC</text>
<text x="318.6" y="154.4">CC2</text>
<text x="74.8" y="162">VDD</text>
<text x="148.5" y="160.7">CC1</text>
<text x="47.2" y="165.7" transform="rotate(-90 47.2 165.7)">AGND</text>
<text x="148.5" y="163.2">CC2</text>
<text x="148.5" y="165.8">DPC</text>
<text x="148.5" y="168.3">DMC</text>
<text x="195.5" y="178.5">VDD</text>
<text x="49.7" y="196.2" transform="rotate(-90 49.7 196.2)">AGND</text>
</g>
</svg>
